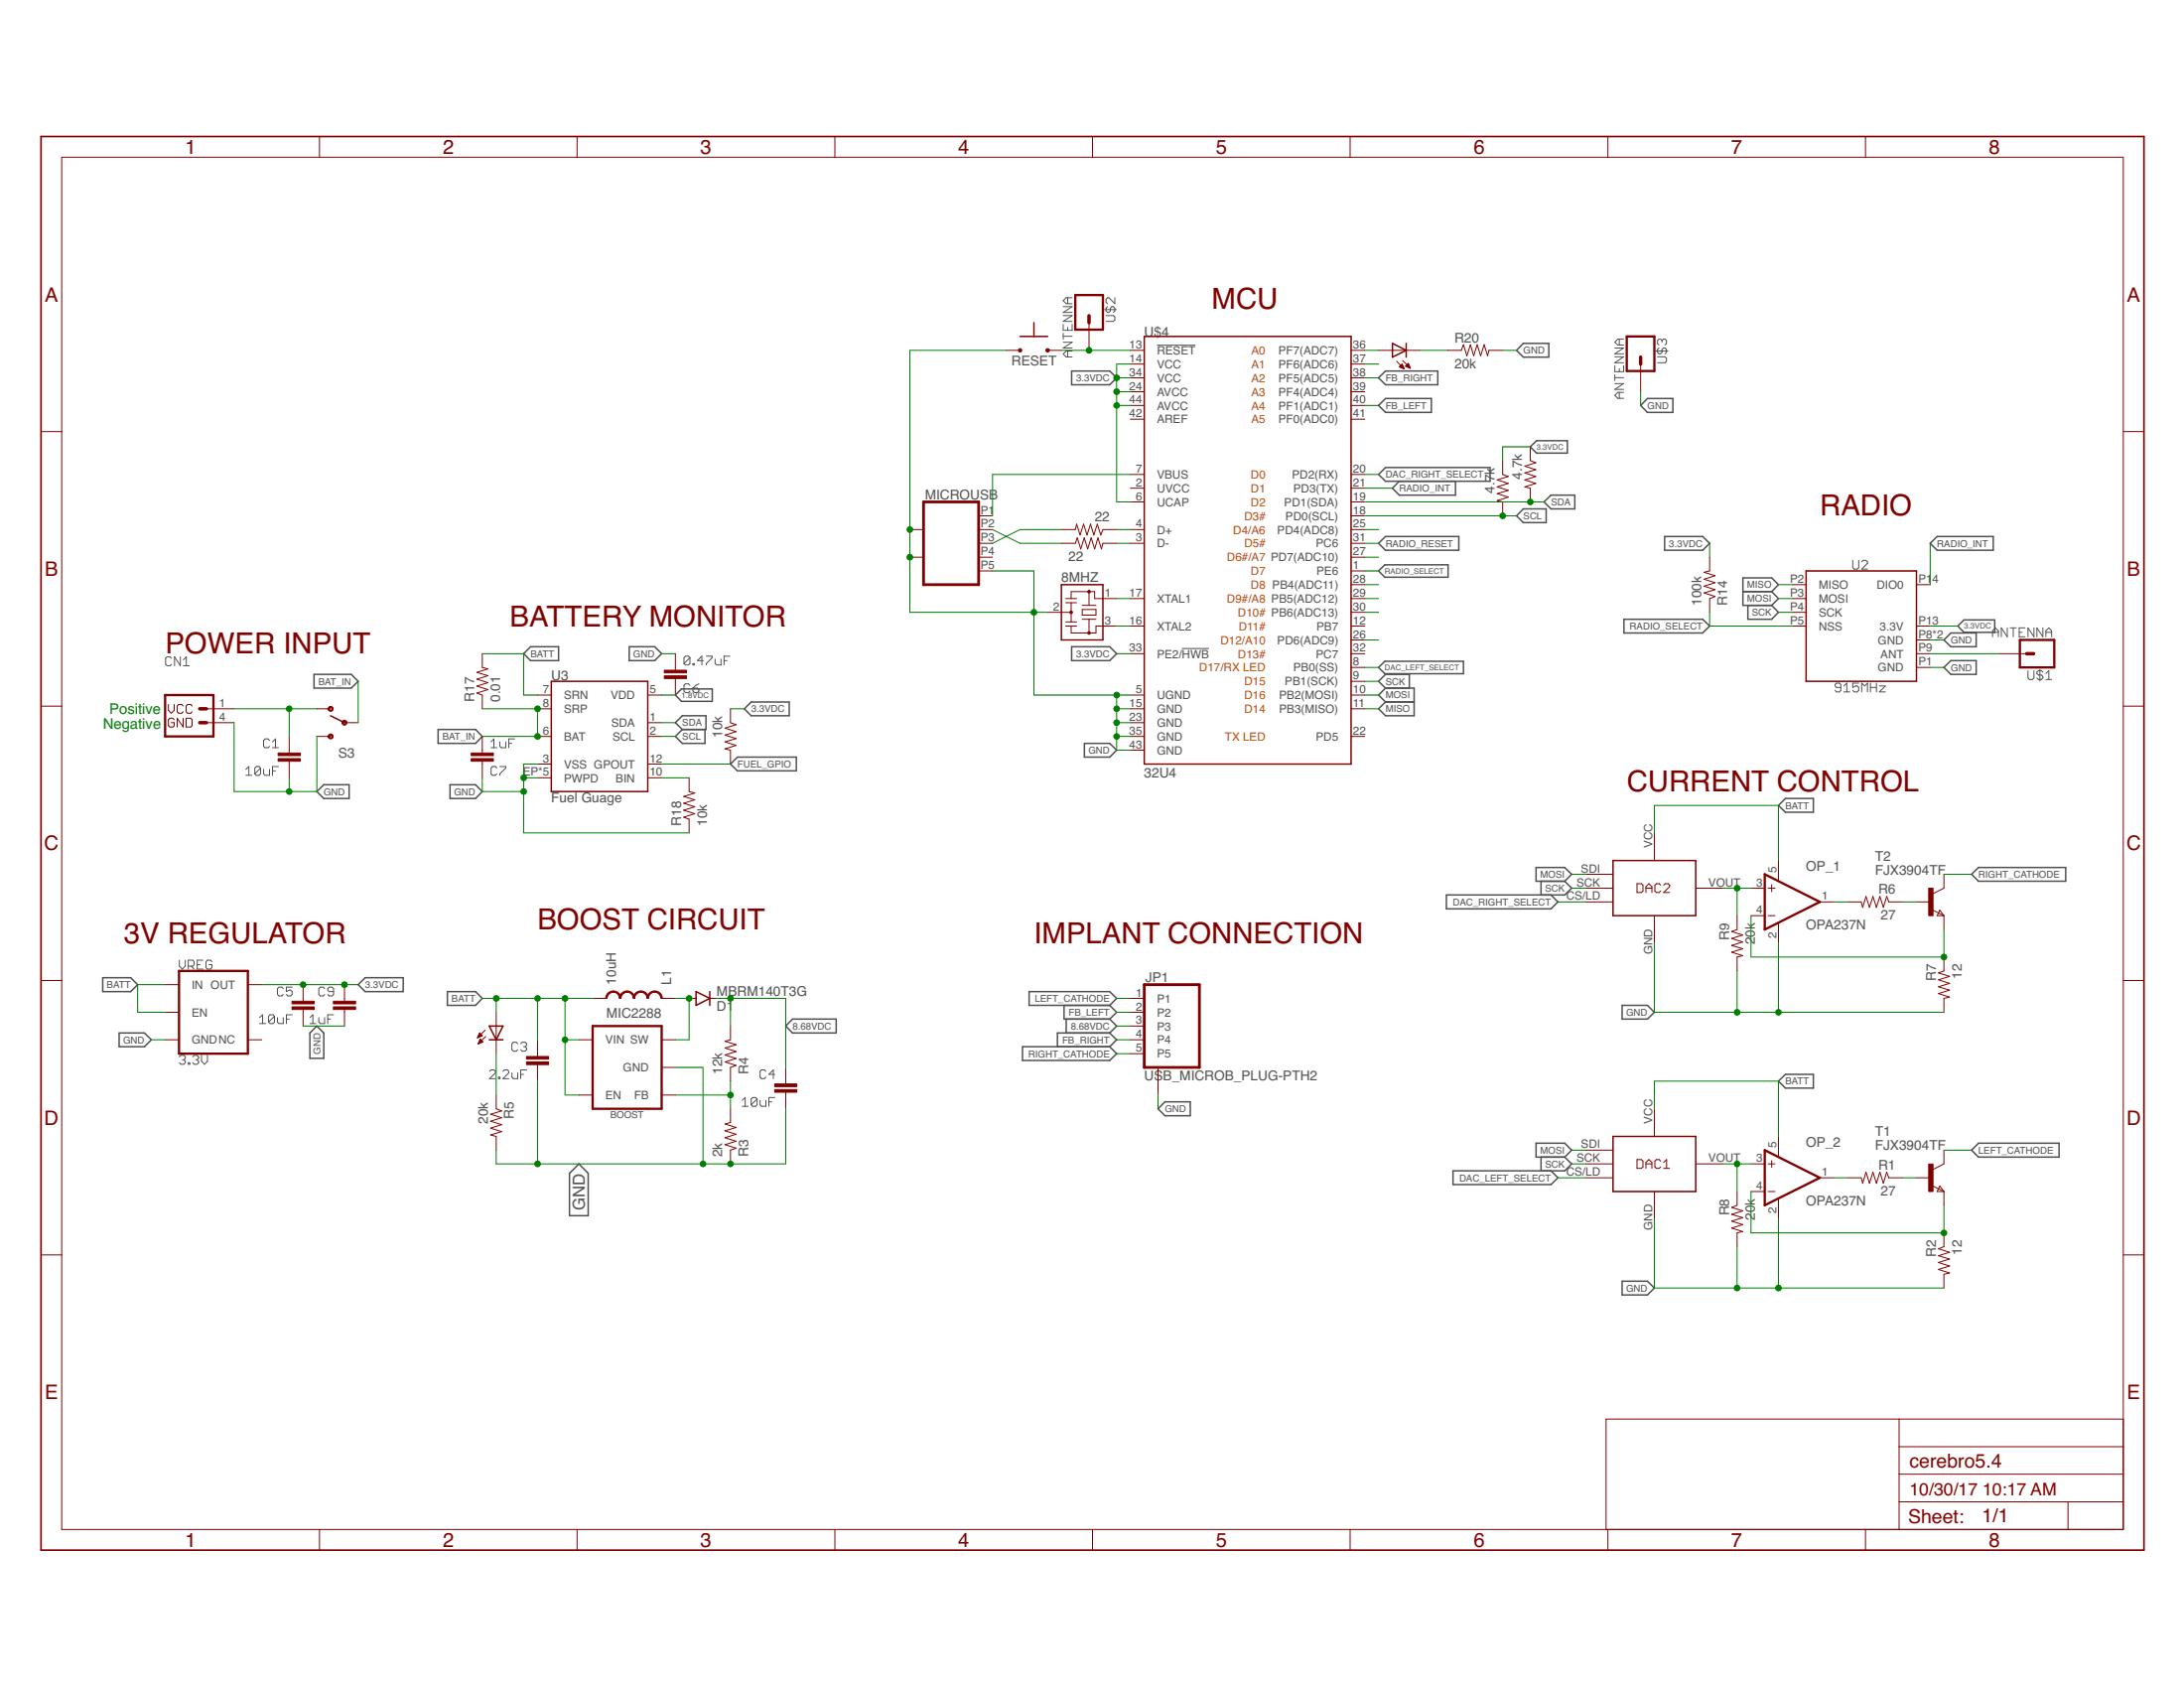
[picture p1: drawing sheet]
<svg xmlns="http://www.w3.org/2000/svg" width="279mm" height="216mm" viewBox="0 0 279 216" stroke-linecap="round" stroke-linejoin="round" font-family="sans-serif">
<g fill="none" stroke="#505050" stroke-width=".13">
<path d="M136 39.2h1.2l-1.2 .8h1.2M136.6 38.1v.7M137.2 38.1h-.8l-.4 .4 .4 .3h.8M141.3 39.6h1.5M141.7 39.2l-.2 .2v.4l.2 .2h.2l.1-.2v-.4l.2-.2h.2l.2 .2v.4l-.2 .2M142.6 38.1v.7l-.7-.7h-.2l-.2 .2v.4l.2 .1M136 43.8h1.2l-1.2 .7h1.2M136 43h1.2M136 41.5v.7h1.2v-.7M136 42.6v.8M136 40.4h1.2l-1.2 .7h1.2M136.6 41.9v.3"/>
<path d="M136.6 44.9v.8M137.2 44.9h-.8l-.4 .4 .4 .4h.8M141.5 40.4h.9l.2 .1v.4l-.2 .2h-.9M148 44.2h4.9M206.6 49.1h1.1l-1.1 .7h1.1M206.6 48.3h1.1M206.6 46.8v.7h1.1v-.7M206.6 47.9v.8M206.6 45.6h1.1l-1.1 .8h1.1M206.6 44.5h1.1l-1.1 .8h1.1M207.2 43.4v.7M207.2 47.2v.3"/>
<path d="M207.2 50.2v.7M207.7 50.2h-.7l-.4 .4 .4 .3h.7M207.7 43.4h-.7l-.4 .4 .4 .3h.7M211.9 44.9h1.5M212 45.6h1l.2 .2v.4l-.2 .2h-1M212.2 44.5l-.2 .2v.4l.2 .2h.2l.2-.2v-.4l.2-.2h.2l.2 .2v.4l-.2 .2M212.6 43.6l-.2-.2h-.2l-.2 .2v.3l.2 .2M212.6 43.6l.2-.2h.2l.2 .2v.3l-.2 .2M212.6 43.6v.2M237 71.7v.9l.2 .2h.4l.2-.2v-.9M238.2 71.9l.2-.2h.3l.2 .2v.2l-.7 .7h.7M21.9 84.2l-.1-.2h-.4l-.2 .2v.8l.2 .2h.4l.1-.2"/>
<path d="M23.1 84v1.2l-.8-1.2v1.2M23.5 85.2h.7M23.5 84.4l.3-.4v1.2M31.5 98.4l.3-.4v1.2M31.5 99.2h.7M33.3 98.2v.8l-.2 .2h-.3l-.2-.2M33.3 98.2l-.2-.2h-.3l-.2 .2v.8M33.3 98.2l-.7 .8M33.7 98.4v.6l.2 .2h.6v-.8M34.5 94.7l-.2-.2h-.4l-.2 .2v.8l.2 .1h.4l.2-.1M34.9 98.6h.3M34.9 95.6h.7"/>
<path d="M34.9 94.9l.3-.4v1.1M35.6 98h-.7v1.2M62.8 94.9l.4-.4v1.1M62.8 95.6h.8M63.6 98.2l-.2-.2h-.4l-.2 .2v.8l.2 .2h.4l.2-.2M63.9 98h.8v.2l-.8 .8v.2M63.9 94.9v.6l.2 .1h.6v-.7M65.1 95.1h.4M65.8 94.5h-.7v1.1M88.3 84.1l-.2-.2h-.4l-.2 .2v.8M88.3 87.7l-.2-.2h-.4l-.2 .2v.7l.2 .2h.4l.2-.2M88.3 84.1v.8l-.2 .1h-.4l-.2-.1"/>
<path d="M88.3 84.1l-.8 .8M88.6 84.9h.2v.1h-.2zM88.6 88h.6l.2 .2v.2l-.2 .2h-.4l-.2-.2zM89.4 87.5l-.4 .2-.4 .3M90 84.5h-.8l.6-.6v1.1M90.4 83.9h.7v.2l-.7 .8v.1M91.5 84.3v.6l.2 .1h.5v-.7M92.6 84.5h.4M93.4 83.9h-.8v1.1M151.2 83h3.5M235.5 87.9h-.6l-.1-.2v-.2l.1-.1h.4l.2 .1v.8l-.2 .2h-.4l-.1-.2M235.9 88.5h.7"/>
<path d="M235.9 87.7l.4-.3v1.1M237.8 87.4h-.8v.5l.4-.2h.2l.2 .2v.4l-.2 .2h-.4l-.2-.2M238.2 88.5v-1.1l.3 .3 .4-.3v1.1M239.3 87.9h.8M239.3 87.4v1.1M240.1 87.4v1.1M240.4 87.7h.8l-.8 .8h.8M254.9 81.4v-.7l.4-.4 .4 .4v.7M254.9 80.9h.8M256.8 80.3v1.1l-.8-1.1v1.1M257.2 80.3h.7M257.6 80.3v1.1"/>
<path d="M258.3 80.9h.4M259.1 80.3h-.8v1.1h.8M259.4 85.8v.9l.2 .2h.4l.2-.2v-.9M260.2 80.3v1.1l-.8-1.1v1.1M261 85.6v1.5M261.3 80.3v1.1l-.7-1.1v1.1M261.3 86l-.1-.2h-.4l-.2 .2v.1l.2 .2h.4l.1 .2v.2l-.1 .2h-.4l-.2-.2M261.7 80.9h.8M261.7 81.4v-.7l.4-.4 .4 .4v.7M261.7 86.9h.8M261.7 86.1l.4-.3v1.1M22.9 135.2l.2-.2h.4l.2 .2v.2l-.2 .2"/>
<path d="M22.9 122.8v.8l.4 .4 .4-.4v-.8M23.3 135.6h.2M23.5 135.6l.2 .1v.2l-.2 .2h-.4l-.2-.2M24.1 135.9h.2v.2h-.2zM24.1 123.6h.6l.1-.2v-.4l-.1-.2h-.6v1.2M24.5 123.6l.3 .4M24.7 135.2l.1-.2h.4l.2 .2v.2l-.2 .2M25 135.6h.2M25.2 135.6l.2 .1v.2l-.2 .2h-.4l-.1-.2M25.2 123.4h.4M25.8 135v.7l.4 .4 .3-.4v-.7M26 122.8h-.8v1.2h.8"/>
<path d="M27.1 123l-.2-.2h-.4l-.1 .2v.8l.1 .2h.4l.2-.2v-.4h-.4M33.2 130.2l.4-.4v1.1M33.2 130.9h.8M35.1 130v.7l-.2 .2h-.4l-.1-.2M35.1 130l-.2-.2h-.4l-.1 .2v.7M35.1 130l-.7 .7M35.5 130.2v.5l.2 .2h.5v-.7M36.2 126.4l-.1-.1h-.4l-.2 .1v.8l.2 .2h.4l.1-.2M36.6 130.3h.4M37.4 129.8h-.8v1.1M37.4 126.3h-.8v.5l.6-.2 .2 .2v.4l-.2 .2h-.4l-.2-.2M39.6 130.9h.8"/>
<path d="M39.6 130.2l.4-.4v1.1M40.8 130.2v.5l.2 .2h.5v-.7M41.5 126.4l-.1-.1h-.4l-.2 .1v.8l.2 .2h.4l.1-.2M41.9 130.3h.4M42.7 129.8h-.8v1.1M42.7 126.8h-.6l-.2-.2v-.2l.2-.1h.4l.2 .1v.8l-.2 .2h-.4l-.2-.2M62.6 137l.2-.2h.4l.2 .2v.2l-.8 .8h.8M63.8 137.8h.2v.2h-.2zM64.3 137l.2-.2h.4l.2 .2v.2l-.8 .8h.8M65.5 137.2v.6l.2 .2h.5v-.8M66.2 133.5l-.2-.2h-.3l-.2 .2v.8l.2 .2h.3l.2-.2M66.6 137.4h.4"/>
<path d="M66.6 133.5l.2-.2h.4l.2 .2v.2l-.2 .2M67 133.9h.2M67.2 133.9l.2 .2v.2l-.2 .2h-.4l-.2-.2M67.4 136.8h-.8v1.2M98 137l-.2-.2h-.4l-.2 .2v.8l.2 .2h.4l.2-.2M99.1 137.4h-.7l.5-.6v1.2M95 140.7l.3-.3v1.1M95 141.5h.7M96.9 140.6v.7l-.2 .2h-.4l-.2-.2M96.9 140.6l-.2-.2h-.4l-.2 .2v.7M96.9 140.6l-.8 .7M97.2 140.7v.6l.2 .2h.6v-.8"/>
<path d="M98.4 140.9h.3M99.1 140.4h-.7v1.1"/>
</g>
<g fill="none" stroke="#505050" stroke-width=".19">
<path d="M137.1 47.5h4.9l.9 .8-.9 .9h-4.9zM176.4 48.3l.8-.8h6.7v1.7h-6.7zM177.2 51h5.9v1.7h-5.9l-.8-.8zM177.2 59.8h13.4v1.8h-13.4l-.8-.9zM194.9 43.9h3.2v1.8h-3.2l-.9-.9zM195.8 57.1l.8-.7h3.9v1.6h-3.9zM210.8 51h3.2v1.7h-3.2l-.9-.8zM176.4 69.5l.8-.9h9.4v1.8h-9.4zM176.4 73l.8-.8h8.1v1.6h-8.1zM179 61.6l-.9 .8 .9 .9h7.2v-1.7M194.9 65.1h2.9v1.7h-2.9l-.9-.8zM197.5 64.2l.9-.9h3.1v1.8h-3.1z"/>
<path d="M207.8 79.2h10l.9 .9-.9 .9h-10zM213 68.6h4.8l.9 .9-.9 .9h-4.8zM223 75.7h3.7M223.6 77.4v1.8h3.1l.8-.9-.8-.9M226.7 75.7l.8-.9-.8-.9h-3.7v3.5h3.7M226.7 75.7l.8 .9-.8 .8M246.9 69.5l.9-.9h7.2v1.8h-7.2zM40.2 86.3h4.7l.9 .8-.9 .9h-4.7zM56 93.3h4.8l.9 .9-.9 .9h-4.8zM67 83.6l.9-.9h3.6v1.8h-3.6zM80.5 82.7h3.3l.8 .9-.8 .9h-3.3zM86.4 92.4l.9-.9h3v1.8h-3z"/>
<path d="M86.4 88.9l.8-.8h3.9v1.6h-3.9zM87.3 93.3l-.9 .9 .9 .9h2.9v-1.8M94.3 96.8h7.6v1.8h-7.6l-.8-.9zM95.2 90.7l.9-.9h4.9v1.7h-4.9zM137.1 82.7h4.9l.9 .9-.9 .9h-4.9zM138.7 95.1h3.3l.9 .8-.9 .9h-3.3zM176.4 85.4l.8-.8h10v1.6h-10zM177.2 88l-.8-.9 .8-.8h3.1v1.7M177.2 89.8h3.7M177.2 88h3.7v3.5h-3.7l-.8-.8 .8-.9M177.2 88l-.8 .9 .8 .9M248.7 81.9l.9-.9h3.2v1.7h-3.2z"/>
<path d="M248.7 85.4l.9-.9h3.2v1.8h-3.2zM250.5 80.1l.7-.8h4v1.6h-4zM40.5 101.2l.9-.8h3.3v1.7h-3.3zM57.6 100.4h3.2l.9 .8-.9 .9h-3.2zM196.5 111h3.7l.9 .8-.9 .9h-3.7zM197.1 112.7v1.8M200.2 112.7l.9 .9-.9 .9h-15.2v1.7h13.4l.9-.8-.9-.9M228.4 102.1h3.6v1.8h-3.6l-.9-.9zM252.2 111.8l.9-.8h11.2v1.7h-11.2zM13.1 125.1h3.6l.9 .8-.9 .9h-3.6zM15.2 132.1h3.3l.9 .9-.9 .9h-3.3zM40.5 131.2l.9 .9v3.3h-1.8v-3.3z"/>
<path d="M45.8 125.9l.9-.8h4.9v1.7h-4.9zM57.2 126.8h3.6l.9 .9-.9 .9h-3.6zM101.4 130.3h5.6v1.8h-5.6l-.9-.9zM130.8 133.9h11.2l.9 .9-.9 .8h-11.2zM131.7 126.8h10.3l.9 .9-.9 .9h-10.3zM136.1 128.6v1.7h5.9M136.4 130.3v1.8M142 132.1h-6.7v1.8M142 130.3l.9 .9-.9 .9M142 128.6l.9 .9-.9 .8M142 132.1l.9 .9-.9 .9M207.5 128.6h3.3l.8 .9-.8 .8h-3.3z"/>
<path d="M227.5 138.3l.9-.9h3.6v1.8h-3.6zM74.1 148.9l1.1 1.2v5.4h-2.3v-5.4zM148.1 141.8l.9-.9h3.3v1.8h-3.3zM196.5 146.2h3.7l.9 .9-.9 .9h-3.7zM197.1 148v1.8M200.2 148l.9 .9-.9 .9h-14.3v1.7h12.5l.9-.9-.9-.8M252.2 147.1l.9-.9h10.3v1.8h-10.3zM207.5 163.9h3.3l.8 .8-.8 .9h-3.3z"/>
</g>
<g fill="none" stroke="#800000" stroke-width=".13">
<path d="M40.9 17.5v2.6M73.8 17.5v2.6M106.8 17.5v2.6M139.8 17.5v2.6M172.7 17.5v2.6M205.7 17.5v2.6M238.7 17.5v2.6M7.9 20.1h263.7v175.5h-263.7zM5.2 55.2h2.7M128.7 44.8h1.8M134 44.8h1.8M139.3 41.3v3.5"/>
<path d="M144.6 44.8h1.8M144.6 53.6h1.8M144.6 50.1h1.8M144.6 51.9h1.8M144.6 48.3h1.8M144.6 46.6h1.8M172.8 44.8h1.8M172.8 53.6h1.8M172.8 50.1h1.8M172.8 51.9h1.8M172.8 48.3h1.8M172.8 46.6h1.8"/>
<path d="M176.4 44.8h5.3M178.7 46.2l.9 1M179 46.9h.5M179.1 47h.4M179.1 46.8h.4M179.2 46.7h.3M179.3 46.7h.1M179.3 47h.3M179.3 46.6h.1M179.4 46.6l-.4 .3 .6 .3M179.4 46.6l.2 .6M179.5 46.1l.9 1"/>
<path d="M179.5 47.1h.1M179.8 46.8l.4-.3 .2 .6zM179.8 46.8h.5M179.9 46.7h.4M179.9 46.9h.4M180 46.7h.2M180 46.6h.2M180.1 47h.3M180.1 46.5h.1M180.3 47h.1M185.2 44.8h1.7l.3-.7 .5 1.4 .4-1.4 .4 1.4 .5-1.4 .4 1.4 .5-1.4 .4 1.4 .2-.7h1.7M192.2 58.9v1.8l.8 .2-1.5 .5 1.5 .4-1.5 .5 1.5 .4-1.5 .4 1.5 .5-1.5 .4 .7 .2v1.8"/>
<path d="M195.8 57.1v1.8l.7 .3-1.4 .4 1.4 .5-1.4 .4 1.4 .4-1.4 .5 1.4 .4-1.4 .5 .7 .1v1.8M209.9 46.6v3.5M271.6 55.2h2.7M116.4 71.3h1.8M116.4 67.7h1.8M125.2 71.3h1.8M125.2 66h1.8M125.2 73h1.8M125.2 67.7h1.8M125.2 69.5h1.8M134 78.3h3M135.8 67.7h1.8l.1-.7 .5 1.4 .4-1.4 .5 1.4 .4-1.4 .4 1.4 .5-1.4 .4 1.4 .3-.7h1.8"/>
<path d="M135.8 69.5h1.8l.2-.7 .5 1.4 .4-1.4 .4 1.4 .5-1.4 .4 1.4 .5-1.4 .4 1.4 .2-.7h1.8M136.3 76.6h1.4M136.3 79.5h1.4M136.3 77.1h1.4M137 76.6v-.9h3v.9h2.9M137 77.1v2.4M138.5 77.4h1.7M138.5 78h1.7v.7h-1.7zM138.5 79.2h1.7M139.3 75.7v1.7M139.3 79.2v1.8M144.6 67.7h1.8"/>
<path d="M144.6 69.5h1.8M144.6 76.6h1.8M144.6 64.2h1.8M144.6 60.7h1.8M144.6 62.4h1.8M172.8 71.3h1.8M172.8 66h1.8M172.8 73h1.8M172.8 67.7h1.8M172.8 69.5h1.8M172.8 74.8h1.8M172.8 78.3h1.8"/>
<path d="M172.8 76.6h1.8M172.8 64.2h1.8M172.8 60.7h1.8M172.8 62.4h1.8M218.7 71.3v1.7l-.7 .2 1.4 .4-1.4 .5 1.4 .4-1.4 .5 1.4 .4-1.4 .4 1.4 .5-.7 .3v1.7M229.3 74.8h1.8M229.3 78.3h1.8M229.3 76.6h1.8M245.2 74.8h1.7M5.2 90.3h2.7M21.5 90.1v.7l.4 .4 .4-.4v-.7M22.3 92.1l-.2-.2h-.4l-.2 .2v.7l.2 .2h.4l.2-.2v-.4h-.4"/>
<path d="M23.4 90.3l-.2-.2h-.3l-.2 .2v.7l.2 .2h.3l.2-.2M23.4 91.9v1.1l-.7-1.1v1.1M23.8 91.9h.6l.2 .2v.7l-.2 .2h-.6zM24.6 90.3l-.2-.2h-.4l-.2 .2v.7l.2 .2h.4l.2-.2M26.4 90.7h3.6M26.4 92.4h3.6M37 94.2v2.1M37 97.4v2.1M40.5 94.2h1.8M40.5 90.7h1.8M44.1 92.4h1.7M61.7 83.6v1.8l.7 .2-1.4 .4 1.4 .4-1.4 .5 1.4 .4-1.4 .5 1.4 .4-1.4 .4 .7 .3v1.8"/>
<path d="M61.7 94.2v2.1M61.7 97.4v2.1M68.8 94.2h1.7M68.8 90.7h1.7M68.8 88.9h1.7M68.8 97.7h1.7M68.8 99.5h1.7M82.9 94.2h1.7M82.9 92.4h1.7M82.9 88.9h1.7M82.9 97.7h1.7M82.9 99.5h1.7"/>
<path d="M86.4 83.6v2.1M86.4 86.8v2.1M88.2 99.5v1.7l.7 .2-1.4 .5 1.4 .4-1.4 .4 1.4 .5-1.4 .4 1.4 .5-1.4 .4 .7 .3v1.7M93.5 90.7v1.7l.7 .3-1.4 .4 1.4 .5-1.4 .4 1.4 .5-1.4 .4 1.4 .4-1.4 .5 .7 .1v1.8M136.3 80.1h1.4M137 80.1v.9h3.2v-.9h2.7M144.6 94.2h1.8M144.6 90.7h1.8M144.6 92.4h1.8M144.6 80.1h1.8M144.6 83.6h1.8M144.6 95.9h1.8"/>
<path d="M144.6 88.9h1.8M172.8 94.2h1.8M172.8 90.7h1.8M172.8 80.1h1.8M172.8 85.4h1.8M172.8 83.6h1.8M172.8 81.9h1.8M172.8 87.1h1.8M172.8 88.9h1.8M229.3 80.1h1.8M245.2 80.1h1.7M245.2 85.4h1.7"/>
<path d="M245.2 83.6h1.7M245.2 81.9h1.7M255.8 83.6h3.5M271.6 90.3h2.7M202.8 115.4h3.6M202.8 113.6h3.6M202.8 111.8h3.6M209.4 113h.6l.2 .2v.8l-.2 .2h-.6zM210.6 114.2v-.8l.3-.4 .4 .4v.8M210.6 113.6h.7M211.6 106.5v3.6M211.6 117.1v3.5"/>
<path d="M212.4 113.2l-.1-.2h-.4l-.2 .2v.8l.2 .2h.4l.1-.2M212.8 113.2l.2-.2h.4l.2 .2v.2l-.8 .8h.8M216.9 113.6h3.6M222.2 117.1v1.8l-.7 .2 1.4 .5-1.4 .4 1.4 .5-1.4 .4 1.4 .4-1.4 .5 1.4 .4-.7 .2v1.8M224 117.1h1.8M224 113.6h1.8M226.2 117.1h.9M226.2 113.6h.9M226.7 113.2v.8M227.5 110.1v2.6M227.5 118.1v2.5M232.8 115.4h1.8"/>
<path d="M236.3 115.4h1.8l.2 .7 .4-1.4 .5 1.4 .4-1.4 .5 1.4 .4-1.4 .4 1.4 .5-1.4 .2 .7h1.8M245.2 115.4h1.7M247.3 116.4l1.4 .7M248.2 116.4l.5 .7h-.9zM248.7 111.8v1.8l-1.4 .7M248.7 117.1v1.8M5.2 125.4h2.7M21.1 133h1.8M21.1 125.9h1.8M21.1 129.5h1.8M31.7 133h1.8M31.7 125.9h1.8"/>
<path d="M38.8 125.9v2.2M38.8 129.1v2.1M44.1 125.9v2.2M44.1 129.1v2.1M61.1 132.7h.1M61.2 132.6h.2M61.2 132.5h.4M61.2 133.5h.1M61.2 132.5h.5M61.2 133.4h.2M61.2 132.4h.4M61.3 133.3h.3"/>
<path d="M61.3 132.3h.3M61.3 133.3h.5M61.3 132.2h.2M61.3 133.2h.4M61.3 132.2h.1M61.3 133.1h.4M61.4 133.1h.2M61.4 133h.1M61.4 132.9l.4 .4-.6 .2zM61.7 132.5l-.3-.4-.3 .6M61.7 132.5l-.6 .2M62.1 131.8l-1 .9"/>
<path d="M62.1 132.6l-.9 .9M63.5 129.5v5.3M68.8 133v2.1M68.8 136.2v2.1M74.1 133h1.7M75.8 127.7h1.8M84.6 133h1.8M84.6 136.5h1.8M84.6 127.7h1.8M88.2 127.7h.8M90.8 127.7h.9M93.5 131.2v1.8l-.7 .2 1.4 .4-1.4 .4 1.4 .5-1.4 .4 1.4 .5-1.4 .4 1.4 .5-.7 .2v1.8"/>
<path d="M100.5 136.5v2.1M100.5 139.7v2.1M144.6 133h1.8M144.6 127.7h1.8M144.6 129.5h1.8M144.6 131.2h1.8M144.6 134.8h1.8M148.1 136.5v3.6M248.7 122.4v1.8l-.7 .2 1.4 .5-1.4 .4 1.4 .5-1.4 .4 1.4 .4-1.4 .5 1.4 .4-.7 .2v1.8M271.6 125.4h2.7M63.5 140.1v1.7l.7 .3-1.4 .4 1.4 .5-1.4 .4 1.4 .4-1.4 .5 1.4 .4-1.4 .5 .7 .2v1.7M74.1 140.1h1.7"/>
<path d="M84.6 140.1h1.8M93.5 141.8v1.8l-.7 .2 1.4 .4-1.4 .4 1.4 .5-1.4 .4 1.4 .5-1.4 .4 1.4 .5-.7 .2v1.8M202.8 150.6h3.6M202.8 148.9h3.6M202.8 147.1h3.6M209.4 148.3h.6l.2 .2v.7l-.2 .2h-.6zM210.6 148.9h.7M210.6 149.4v-.7l.3-.4 .4 .4v.7M211.6 141.8v3.6M211.6 152.4v3.5M212.4 148.5l-.1-.2h-.4l-.2 .2v.7l.2 .2h.4l.1-.2M212.8 149.4h.8"/>
<path d="M212.8 148.7l.4-.4v1.1M216.9 148.9h3.6M222.2 152.4v1.8l-.7 .2 1.4 .5-1.4 .4 1.4 .4-1.4 .5 1.4 .4-1.4 .5 1.4 .4-.7 .2v1.7M224 152.4h1.8M224 148.9h1.8M226.2 152.4h.9M226.2 148.9h.9M226.7 148.4v.9M227.5 145.4v2.5M227.5 153.4v2.5M232.8 150.6h1.8M236.3 150.6h1.8l.2 .7 .4-1.4 .5 1.4 .4-1.4 .5 1.4 .4-1.4 .4 1.4 .5-1.4 .2 .7h1.8"/>
<path d="M245.2 150.6h1.7M247.3 151.7l1.4 .7M248.2 151.7l.5 .7h-.9zM248.7 147.1v1.8l-1.4 .7M248.7 152.4v1.8M248.7 157.7v1.7l-.7 .3 1.4 .5-1.4 .4 1.4 .4-1.4 .5 1.4 .4-1.4 .5 1.4 .4-.7 .2v1.7M5.2 160.5h2.7M271.6 160.5h2.7M40.9 195.6v2.7M73.8 195.6v2.7M106.8 195.6v2.7M139.8 195.6v2.7"/>
<path d="M172.7 195.6v2.7M205.7 195.6v2.7M238.7 195.6v2.7M243 192.1h28.6M243 181.5v14.1M243 188.6h28.6M243 185h28.6M264.6 192.1v3.5M271.6 181.5h-66.1v14.1"/>
</g>
<g fill="#800000" stroke="#800000" stroke-width=".13">
<path d="M67.4 135.8h2.8v.4h-2.8z"/>
<path d="M67.4 135.1h2.8v.4h-2.8z"/>
<path d="M99.1 139.4h2.8v.3h-2.8z"/>
<path d="M99.1 138.6h2.8v.4h-2.8z"/>
<path d="M246.7 148.9h.6v3.5h-.6z"/>
<path d="M246.7 113.6h.6v3.5h-.6z"/>
<path d="M35.6 97h2.8v.4h-2.8z"/>
<path d="M35.6 96.3h2.8v.3h-2.8z"/>
<path d="M85 85.7h2.8v.4h-2.8z"/>
<path d="M85 86.4h2.8v.4h-2.8z"/>
<path d="M60.3 96.3h2.8v.3h-2.8z"/>
<path d="M60.3 97h2.8v.4h-2.8z"/>
<path d="M37.4 128.8h2.8v.3h-2.8z"/>
<path d="M37.4 128.1h2.8v.3h-2.8z"/>
<path d="M42.7 128.8h2.8v.3h-2.8z"/>
<path d="M42.7 128.1h2.8v.3h-2.8z"/>
</g>
<path d="M137.6 37.7h3.5v4.5h-3.5zM208.1 43h3.5v4.5h-3.5zM21.1 88.9h6.2v5.3h-6.2zM258.4 81.9h4.4v3.5h-4.4zM225.8 111.8l7 3.6-7 3.5zM22.9 124.2h8.8v10.6h-8.8zM75.8 131.2h8.8v10.6h-8.8zM225.8 147.1l7 3.5-7 3.6z" fill="none" stroke="#800000" stroke-width=".3"/>
<g fill="none" stroke="#800000" stroke-width=".19">
<path d="M130.5 43h3.5M132.3 41.3v1.7M146.4 43h26.4v54.7h-26.4zM178.1 43.9l1.8 .9-1.8 .9zM179.9 43.9v1.8M135.8 74.8h5.3v7.1h-5.3zM231.1 73h14.1v14.1h-14.1zM42.3 91.5l1.8 .9M70.5 87.1h12.4v14.1h-12.4zM206.4 110.1h10.5v7h-10.5zM62.6 131.2h1.7l-.8 1.8zM62.6 133h1.7"/>
<path d="M89 126.8l1.8 .9-1.8 .9zM90.8 126.8v1.8M206.4 145.4h10.5v7h-10.5z"/>
</g>
<g fill="#800000" stroke="#800000" stroke-width=".13">
<path d="M83.8 126.7a.95 .95 0 0 1 .9 1h-.2v-.2a.81 .81 0 0 0-.7-.6z" fill-rule="evenodd"/>
<path d="M83 127.1a.95 .95 0 0 1 .8-.4v.2a.8 .8 0 0 0-.8 .8h-.2v-.1z" fill-rule="evenodd"/>
<path d="M82 126.7a.92 .92 0 0 1 1 1h-.2a.8 .8 0 0 0-.8-.8z" fill-rule="evenodd"/>
<path d="M81.2 127.1a.95 .95 0 0 1 .8-.4v.2a.8 .8 0 0 0-.8 .8h-.2v-.1z" fill-rule="evenodd"/>
<path d="M80.2 126.7a.95 .95 0 0 1 1 1h-.2a.8 .8 0 0 0-.8-.8z" fill-rule="evenodd"/>
<path d="M79.5 127.1a.95 .95 0 0 1 .7-.4v.2a.8 .8 0 0 0-.8 .8h-.2v-.1z" fill-rule="evenodd"/>
<path d="M78.5 126.7a.95 .95 0 0 1 .9 1h-.2v-.2a.81 .81 0 0 0-.7-.6z" fill-rule="evenodd"/>
<path d="M77.7 127.1a.95 .95 0 0 1 .8-.4v.2a.8 .8 0 0 0-.8 .8h-.2v-.1z" fill-rule="evenodd"/>
<path d="M42 90.5a.33 .33 0 0 1 .6 0 .33 .33 0 0 1-.2 .5 .33 .33 0 0 1-.4-.3h.1l.1-.2a.18 .18 0 0 1 .3 .1 .18 .18 0 0 1-.1 .2 .18 .18 0 0 1-.3 0v-.1h-.1z" fill-rule="evenodd"/>
<path d="M42 94a.33 .33 0 0 1 .6 0 .33 .33 0 0 1-.2 .5 .33 .33 0 0 1-.4-.3h.1l.2-.2 .2 .1v.2h-.3l-.1-.1h-.1z" fill-rule="evenodd"/>
<path d="M43.8 92.3a.32 .32 0 0 1 .5-.1 .32 .32 0 0 1-.1 .5 .32 .32 0 0 1-.4-.3h.1l.2-.2 .1 .2v.1l-.2 .1-.1-.2h-.1z" fill-rule="evenodd"/>
<path d="M130.3 44.6h.4v.4h-.2h-.2z" fill-rule="evenodd"/>
<path d="M133.9 44.6h.3v.4h-.2h-.1z" fill-rule="evenodd"/>
<circle cx="139.3" cy="75.7" r=".17"/>
<circle cx="139.3" cy="81" r=".17"/>
<circle cx="137" cy="78.3" r=".17"/>
</g>
<path d="M139.3 40.4v.9M209.9 45.7v.9M25.5 90.7h.9M25.5 92.4h.9M259.3 83.6h.9" fill="none" stroke="#800000" stroke-width=".44"/>
<path d="M118.2 64.2h7v10.6h-7zM146.4 125.9h7v10.6h-7z" fill="none" stroke="#800000" stroke-width=".36"/>
<path d="M5.2 17.5h269.1v180.8h-269.1z" fill="none" stroke="#800000" stroke-width=".21"/>
<g fill="none" stroke="#008000" stroke-width=".13">
<path d="M128.7 44.8h-12.3v33.5h17.6M135.8 44.8h8.8M142.9 51.9h1.7M142.9 50.1h1.7M142.9 48.3h1.7M144.6 46.6h-1.7v17.6h1.7M174.6 44.8h1.8M174.6 51.9h1.8M174.6 46.6h1.8M174.6 48.3h1.8M181.7 44.8h3.5M192.2 44.8h1.8"/>
<path d="M195.8 57.1h-3.6v1.8M209.9 50.1v1.8M127 73h5.3v15.9h12.3M127 67.7l3.5 1.8h5.3M135.8 67.7h-5.3l-3.5 1.8M142.9 76.6h1.7M142.9 67.7h1.7M142.9 69.5h1.7M144.6 60.7h-17.6v5.3M174.6 78.3h1.8M174.6 73h1.8M174.6 64.2h22.9"/>
<path d="M174.6 76.6h1.8M174.6 60.7h1.8M174.6 67.7h1.8M174.6 69.5h1.8M174.6 74.8h1.8M174.6 62.4h3.5M174.6 66h19.4M174.6 71.3h1.8M218.7 69.5v1.8M218.7 78.3v1.8h10.6M227.5 78.3h1.8M227.5 76.6h1.8"/>
<path d="M227.5 74.8h1.8M246.9 69.5v5.3M30 90.7h10.5M30 92.4v8.8h10.5v-7M37 90.7v3.5M37 99.5v1.7M45.8 87.1v5.3M61.7 90.7h7.1v3.5h-7.1M61.7 83.6h5.3v5.3h1.8M61.7 99.5v1.7h5.3M67 99.5h1.8M68.8 97.7h-1.8v8.8h21.2"/>
<path d="M84.6 88.9h1.8M84.6 83.6h1.8M84.6 94.2h1.8M84.6 92.4h1.8M84.6 97.7h8.9M84.6 99.5h3.6M93.5 90.7h1.7M142.9 83.6h1.7M142.9 88.9v7h1.7M142.9 94.2h1.7M142.9 92.4h1.7M142.9 90.7h1.7"/>
<path d="M142.9 80.1h1.7M174.6 88.9h1.8M174.6 90.7h1.8M174.6 81.9h1.8M174.6 85.4h1.8M174.6 87.1h1.8M246.9 83.6h8.9M246.9 81.9h1.8M246.9 85.4h1.8M246.9 80.1h3.6M199.3 115.4h3.5M201.1 113.6h1.7"/>
<path d="M201.1 111.8h1.7M211.6 106.5v-3.5h15.9v7.1M220.5 113.6h3.5M222.2 113.6v3.5M224 117.1v5.3h24.7v-3.5M234.6 115.4h1.7M243.4 115.4h1.8M248.7 111.8h3.5M19.4 133h1.7M21.1 125.9h-3.5v3.6h3.5M33.5 125.9h12.3M38.8 131.2h5.3"/>
<path d="M61.7 127.7h14.1M63.5 127.7v1.8M63.5 134.8v5.3M68.8 127.7v5.3M68.8 138.3v10.6M72.3 127.7v12.4h1.8M72.3 133h1.8M86.4 127.7h1.8v5.3h-1.8M86.4 136.5h3.5v12.4M91.7 127.7h8.8v8.8M93.5 127.7v3.5M93.5 138.3v3.5"/>
<path d="M142.9 127.7h1.7M142.9 133h1.7M142.9 129.5h1.7M142.9 131.2h1.7M142.9 134.8h1.7M211.6 120.6v8.9h37.1M222.2 124.2v5.3M227.5 120.6v8.9M86.4 140.1h7.1M100.5 141.8v7.1h-37v-1.8M148.1 140.1v1.7M199.3 150.6h3.5"/>
<path d="M201.1 148.9h1.7M201.1 147.1h1.7M211.6 141.8v-3.5h15.9v7.1M211.6 155.9v8.8h37.1M220.5 148.9h3.5M222.2 148.9v3.5M222.2 159.4v5.3M224 152.4v5.3h24.7v-3.5M227.5 155.9v8.8M234.6 150.6h1.7M243.4 150.6h1.8M248.7 147.1h3.5"/>
</g>
<g fill="#008000" stroke="#008000" stroke-width=".13">
<circle cx="72.3" cy="127.7" r=".36"/>
<circle cx="72.3" cy="133" r=".36"/>
<circle cx="68.8" cy="127.7" r=".36"/>
<circle cx="63.5" cy="127.7" r=".36"/>
<circle cx="93.5" cy="140.1" r=".36"/>
<circle cx="93.5" cy="127.7" r=".36"/>
<circle cx="88.2" cy="127.7" r=".36"/>
<circle cx="93.5" cy="148.9" r=".36"/>
<circle cx="68.8" cy="148.9" r=".36"/>
<circle cx="89.9" cy="148.9" r=".36"/>
<circle cx="227.5" cy="164.7" r=".36"/>
<circle cx="222.2" cy="164.7" r=".36"/>
<circle cx="227.5" cy="129.5" r=".36"/>
<circle cx="222.2" cy="129.5" r=".36"/>
<circle cx="142.9" cy="94.2" r=".36"/>
<circle cx="142.9" cy="92.4" r=".36"/>
<circle cx="142.9" cy="90.7" r=".36"/>
<circle cx="116.4" cy="71.3" r=".36"/>
<circle cx="116.4" cy="67.7" r=".36"/>
<circle cx="142.9" cy="88.9" r=".36"/>
<circle cx="132.3" cy="78.3" r=".36"/>
<circle cx="67" cy="99.5" r=".36"/>
<circle cx="67" cy="101.2" r=".36"/>
<circle cx="37" cy="101.2" r=".36"/>
<circle cx="222.2" cy="148.9" r=".36"/>
<circle cx="248.7" cy="157.7" r=".36"/>
<circle cx="37" cy="90.7" r=".36"/>
<circle cx="222.2" cy="113.6" r=".36"/>
<circle cx="248.7" cy="122.4" r=".36"/>
<circle cx="38.8" cy="125.9" r=".36"/>
<circle cx="44.1" cy="125.9" r=".36"/>
<circle cx="142.9" cy="50.1" r=".36"/>
<circle cx="142.9" cy="48.3" r=".36"/>
<circle cx="142.9" cy="51.9" r=".36"/>
<circle cx="139.3" cy="44.8" r=".36"/>
<circle cx="195.8" cy="64.2" r=".36"/>
<circle cx="192.2" cy="66" r=".36"/>
<circle cx="68.8" cy="94.2" r=".36"/>
<circle cx="68.8" cy="90.7" r=".36"/>
</g>
<g font-size="3.7" fill="#800000">
<text x="155" y="39.5">MCU</text>
<text x="232.8" y="66">RADIO</text>
<text x="21.1" y="83.6">POWER INPUT</text>
<text x="65.2" y="80.1">BATTERY MONITOR</text>
<text x="208.1" y="101.2">CURRENT CONTROL</text>
<text x="68.8" y="118.9">BOOST CIRCUIT</text>
<text x="15.8" y="120.7">3V REGULATOR</text>
<text x="132.3" y="120.7">IMPLANT CONNECTION</text>
</g>
<g font-size="2.6" fill="#800000">
<text x="23.7" y="19.7">1</text>
<text x="56.7" y="19.7">2</text>
<text x="89.6" y="19.7">3</text>
<text x="122.6" y="19.7">4</text>
<text x="155.5" y="19.7">5</text>
<text x="188.5" y="19.7">6</text>
<text x="221.5" y="19.7">7</text>
<text x="254.4" y="19.7">8</text>
<text x="5.7" y="38.6">A</text>
<text x="272.1" y="38.6">A</text>
<text x="5.7" y="73.7">B</text>
<text x="272.1" y="73.7">B</text>
<text x="5.7" y="108.8">C</text>
<text x="272" y="108.8">C</text>
<text x="5.7" y="143.9">D</text>
<text x="272" y="143.9">D</text>
<text x="5.7" y="179">E</text>
<text x="272.1" y="179">E</text>
<text x="23.7" y="197.8">1</text>
<text x="56.7" y="197.8">2</text>
<text x="89.6" y="197.8">3</text>
<text x="122.6" y="197.8">4</text>
<text x="155.5" y="197.8">5</text>
<text x="188.5" y="197.8">6</text>
<text x="221.5" y="197.8">7</text>
<text x="254.4" y="197.8">8</text>
</g>
<g font-size="2.5" fill="#800000">
<text x="244.3" y="187.7">cerebro5.4</text>
<text x="244.1" y="194.8">Sheet:</text>
<text x="253.5" y="194.7">1/1</text>
</g>
<g font-size="2.2" fill="#800000">
<text x="244.3" y="191.2">10/30/17</text>
<text x="253.6" y="191.2">10:17 AM</text>
</g>
<text font-size="2.1" fill="#505050" x="74.8" y="154.8" transform="rotate(-90 74.8 154.8)">GND</text>
<g font-size="1.9" fill="#008000">
<text x="13.2" y="93.2">Negative</text>
<text x="14" y="91.3">Positive</text>
</g>
<g font-size="1.7" fill="#505050">
<text x="129.4" y="46.7">RESET</text>
<text x="146.4" y="43">U$4</text>
<text x="186.1" y="47.1">20k</text>
<text x="186.1" y="43.8">R20</text>
<text x="118.3" y="63.9">MICROUSB</text>
<text x="191.2" y="63.1" transform="rotate(-90 191.2 63.1)">4.7k</text>
<text x="194.7" y="61.3" transform="rotate(-90 194.7 61.3)">4.7k</text>
<text x="136.7" y="71.8">22</text>
<text x="140" y="66.7">22</text>
<text x="135.8" y="74.4">8MHZ</text>
<text x="217.6" y="77.4" transform="rotate(-90 217.6 77.4)">100k</text>
<text x="221" y="77.4" transform="rotate(-90 221 77.4)">R14</text>
<text x="60.7" y="89.8" transform="rotate(-90 60.7 89.8)">R17</text>
<text x="64" y="89.8" transform="rotate(-90 64 89.8)">0.01</text>
<text x="70.5" y="87">U3</text>
<text x="92.4" y="94.3" transform="rotate(-90 92.4 94.3)">10k</text>
<text x="43.3" y="96.8">S3</text>
<text x="146.4" y="99.5">32U4</text>
<text x="70.5" y="102.7">Fuel Guage</text>
<text x="87.1" y="105.7" transform="rotate(-90 87.1 105.7)">R18</text>
<text x="90.5" y="105.7" transform="rotate(-90 90.5 105.7)">10k</text>
<text x="231.1" y="111.4">OP_1</text>
<text x="239.9" y="111.8">FJX3904TF</text>
<text x="239.9" y="110.1">T2</text>
<text x="231.1" y="118.9">OPA237N</text>
<text x="240.3" y="114.3">R6</text>
<text x="240.6" y="117.7">27</text>
<text x="78.8" y="125.9" transform="rotate(-90 78.8 125.9)">10uH</text>
<text x="85.9" y="125.9" transform="rotate(-90 85.9 125.9)">L1</text>
<text x="146.6" y="125.6">JP1</text>
<text x="221.2" y="120.2" transform="rotate(-90 221.2 120.2)">R9</text>
<text x="224.5" y="120.8" transform="rotate(-90 224.5 120.8)">20k</text>
<text x="247.7" y="125.5" transform="rotate(-90 247.7 125.5)">R7</text>
<text x="251" y="125.2" transform="rotate(-90 251 125.2)">12</text>
<text x="77.6" y="130.2">MIC2288</text>
<text x="91.7" y="127.3">MBRM140T3G</text>
<text x="91.7" y="129.3">D1</text>
<text x="92.4" y="137.4" transform="rotate(-90 92.4 137.4)">12k</text>
<text x="95.7" y="137.4" transform="rotate(-90 95.7 137.4)">R4</text>
<text x="62.4" y="143.7" transform="rotate(-90 62.4 143.7)">20k</text>
<text x="65.7" y="143.2" transform="rotate(-90 65.7 143.2)">R5</text>
<text x="146.4" y="138.1">USB_MICROB_PLUG-PTH2</text>
<text x="92.4" y="148" transform="rotate(-90 92.4 148)">2k</text>
<text x="95.7" y="148" transform="rotate(-90 95.7 148)">R3</text>
<text x="231.1" y="146.7">OP_2</text>
<text x="239.9" y="147.1">FJX3904TF</text>
<text x="239.9" y="145.3">T1</text>
<text x="240.3" y="149.6">R1</text>
<text x="221.2" y="155.5" transform="rotate(-90 221.2 155.5)">R8</text>
<text x="231.1" y="154.2">OPA237N</text>
<text x="240.6" y="152.9">27</text>
<text x="224.5" y="156.1" transform="rotate(-90 224.5 156.1)">20k</text>
<text x="247.7" y="160.8" transform="rotate(-90 247.7 160.8)">R2</text>
<text x="251" y="160.5" transform="rotate(-90 251 160.5)">12</text>
</g>
<g font-size="1.5" fill="#505050">
<text x="144.5" y="44.6">13</text>
<text x="144.5" y="46.3">14</text>
<text x="148" y="45.3">RESET</text>
<text x="148" y="47.1">VCC</text>
<text x="163.6" y="47.1">PF6(ADC6)</text>
<text x="163.6" y="45.3">PF7(ADC7)</text>
<text x="173.1" y="46.3">37</text>
<text x="173.1" y="44.6">36</text>
<text x="144.5" y="53.4">42</text>
<text x="144.5" y="49.8">24</text>
<text x="144.5" y="51.6">44</text>
<text x="144.5" y="48.1">34</text>
<text x="148" y="50.6">AVCC</text>
<text x="148" y="52.4">AVCC</text>
<text x="148" y="48.9">VCC</text>
<text x="163.6" y="52.4">PF1(ADC1)</text>
<text x="163.6" y="50.6">PF4(ADC4)</text>
<text x="163.6" y="48.9">PF5(ADC5)</text>
<text x="173.1" y="53.4">41</text>
<text x="173.1" y="51.6">40</text>
<text x="173.1" y="49.8">39</text>
<text x="173.1" y="48.1">38</text>
<text x="148" y="54.2">AREF</text>
<text x="163.6" y="54.2">PF0(ADC0)</text>
<text x="125.5" y="65.7">P1</text>
<text x="145.3" y="64">6</text>
<text x="145.3" y="62.2">2</text>
<text x="145.3" y="60.4">7</text>
<text x="148" y="64.7">UCAP</text>
<text x="148" y="63">UVCC</text>
<text x="148" y="61.2">VBUS</text>
<text x="164.3" y="64.7">PD1(SDA)</text>
<text x="165.3" y="61.2">PD2(RX)</text>
<text x="165.5" y="63">PD3(TX)</text>
<text x="173.1" y="65.7">18</text>
<text x="173.1" y="64">19</text>
<text x="173.1" y="60.4">20</text>
<text x="173.1" y="62.2">21</text>
<text x="125.5" y="71">P4</text>
<text x="125.5" y="67.5">P2</text>
<text x="125.5" y="69.3">P3</text>
<text x="145.3" y="67.5">4</text>
<text x="145.3" y="69.3">3</text>
<text x="148" y="68.3">D+</text>
<text x="148" y="70">D-</text>
<text x="163.4" y="68.3">PD4(ADC8)</text>
<text x="164.5" y="66.5">PD0(SCL)</text>
<text x="168.3" y="70">PC6</text>
<text x="173.1" y="69.3">31</text>
<text x="173.1" y="67.5">25</text>
<text x="173.1" y="71">27</text>
<text x="125.5" y="72.8">P5</text>
<text x="141.3" y="76.3">1</text>
<text x="144.5" y="76.3">17</text>
<text x="148" y="77.1">XTAL1</text>
<text x="168.4" y="73.6">PE6</text>
<text x="173.1" y="74.5">28</text>
<text x="173.1" y="76.3">29</text>
<text x="173.1" y="72.8">1</text>
<text x="229" y="74.5">P2</text>
<text x="229" y="76.3">P3</text>
<text x="232.7" y="75.3">MISO</text>
<text x="232.7" y="77.1">MOSI</text>
<text x="240.1" y="75.3">DIO0</text>
<text x="245.4" y="74.5">P1</text>
<text x="247.2" y="74.5">4</text>
<text x="134.7" y="78.1">2</text>
<text x="141.3" y="79.8">3</text>
<text x="144.5" y="83.4">33</text>
<text x="144.5" y="79.8">16</text>
<text x="148" y="80.6">XTAL2</text>
<text x="163.4" y="82.4">PD6(ADC9)</text>
<text x="168.4" y="80.6">PB7</text>
<text x="173.1" y="78.1">30</text>
<text x="173.1" y="79.8">12</text>
<text x="173.1" y="83.4">32</text>
<text x="173.1" y="81.6">26</text>
<text x="229" y="78.1">P4</text>
<text x="229" y="79.8">P5</text>
<text x="232.7" y="78.8">SCK</text>
<text x="232.7" y="80.6">NSS</text>
<text x="240.2" y="82.4">GND</text>
<text x="240.5" y="80.6">3.3V</text>
<text x="245.4" y="79.8">P13</text>
<text x="245.4" y="83.4">P9</text>
<text x="245.4" y="81.6">P8*2</text>
<text x="69.5" y="88.7">7</text>
<text x="72.1" y="89.4">SRN</text>
<text x="78.1" y="89.4">VDD</text>
<text x="83.1" y="88.7">5</text>
<text x="145.3" y="88.7">5</text>
<text x="148" y="84.1">PE2/HWB</text>
<text x="148" y="89.4">UGND</text>
<text x="163.6" y="89.4">PB2(MOSI)</text>
<text x="164.4" y="87.7">PB1(SCK)</text>
<text x="165.5" y="85.9">PB0(SS)</text>
<text x="168.3" y="84.1">PC7</text>
<text x="173.1" y="85.1">8</text>
<text x="173.1" y="86.9">9</text>
<text x="173.1" y="88.7">10</text>
<text x="240.2" y="85.9">GND</text>
<text x="240.6" y="84.1">ANT</text>
<text x="245.4" y="85.1">P1</text>
<text x="28" y="92.2">4</text>
<text x="28" y="90.4">1</text>
<text x="69.5" y="93.9">6</text>
<text x="69.5" y="90.4">8</text>
<text x="72.1" y="94.7">BAT</text>
<text x="72.1" y="91.2">SRP</text>
<text x="78.2" y="93">SDA</text>
<text x="78.4" y="94.7">SCL</text>
<text x="83.1" y="92.2">1</text>
<text x="83.1" y="93.9">2</text>
<text x="144.5" y="90.4">15</text>
<text x="144.5" y="92.2">23</text>
<text x="144.5" y="93.9">35</text>
<text x="144.5" y="95.7">43</text>
<text x="148" y="91.2">GND</text>
<text x="148" y="93">GND</text>
<text x="148" y="94.7">GND</text>
<text x="163.6" y="91.2">PB3(MISO)</text>
<text x="168.3" y="94.7">PD5</text>
<text x="173.1" y="90.4">11</text>
<text x="173.1" y="93.9">22</text>
<text x="66.9" y="99.2">EP*5</text>
<text x="69.5" y="97.5">3</text>
<text x="72.1" y="98.2">VSS GPOUT</text>
<text x="72.1" y="100">PWPD</text>
<text x="78.8" y="100">BIN</text>
<text x="83.1" y="99.2">10</text>
<text x="83.1" y="97.5">12</text>
<text x="148" y="96.5">GND</text>
<text x="201.7" y="113.3">SCK</text>
<text x="202.3" y="111.6">SDI</text>
<text x="211.4" y="108.4" transform="rotate(-90 211.4 108.4)">VCC</text>
<text x="218.6" y="113.3">VOUT</text>
<text x="224.7" y="113.3">3</text>
<text x="227.3" y="111.6" transform="rotate(-90 227.3 111.6)">5</text>
<text x="200.4" y="115.1">CS/LD</text>
<text x="224.7" y="116.9">4</text>
<text x="227.3" y="120" transform="rotate(-90 227.3 120)">2</text>
<text x="233.1" y="115.1">1</text>
<text x="211.4" y="122" transform="rotate(-90 211.4 122)">GND</text>
<text x="24.5" y="126.5">IN OUT</text>
<text x="24.5" y="130">EN</text>
<text x="145.3" y="127.5">1</text>
<text x="145.3" y="129.2">2</text>
<text x="145.3" y="131">3</text>
<text x="148" y="128.2">P1</text>
<text x="148" y="130">P2</text>
<text x="148" y="131.8">P3</text>
<text x="24.5" y="133.5">GNDNC</text>
<text x="77.4" y="133.5">VIN SW</text>
<text x="79.7" y="137.1">GND</text>
<text x="145.3" y="132.8">4</text>
<text x="145.3" y="134.5">5</text>
<text x="148" y="133.5">P4</text>
<text x="148" y="135.3">P5</text>
<text x="77.4" y="140.6">EN</text>
<text x="81.1" y="140.6">FB</text>
<text x="211.4" y="143.7" transform="rotate(-90 211.4 143.7)">VCC</text>
<text x="201.7" y="148.6">SCK</text>
<text x="202.3" y="146.9">SDI</text>
<text x="218.6" y="148.6">VOUT</text>
<text x="224.7" y="148.6">3</text>
<text x="227.3" y="146.9" transform="rotate(-90 227.3 146.9)">5</text>
<text x="200.4" y="150.4">CS/LD</text>
<text x="224.7" y="152.2">4</text>
<text x="227.3" y="155.2" transform="rotate(-90 227.3 155.2)">2</text>
<text x="233.1" y="150.4">1</text>
<text x="211.4" y="157.3" transform="rotate(-90 211.4 157.3)">GND</text>
</g>
<g font-size="1.5" fill="#c60">
<text x="160.1" y="45.3">A0</text>
<text x="160.1" y="47.1">A1</text>
<text x="160.1" y="48.9">A2</text>
<text x="160.1" y="50.6">A3</text>
<text x="160.1" y="52.4">A4</text>
<text x="160.1" y="54.2">A5</text>
<text x="160" y="64.7">D2</text>
<text x="160" y="61.2">D0</text>
<text x="160" y="63">D1</text>
<text x="157" y="71.8">D6#/A7 PD7(ADC10)</text>
<text x="157.8" y="68.3">D4/A6</text>
<text x="159.2" y="70">D5#</text>
<text x="159.2" y="66.5">D3#</text>
<text x="157" y="77.1">D9#/A8 PB5(ADC12)</text>
<text x="160" y="75.3">D8 PB4(ADC11)</text>
<text x="160" y="73.6">D7</text>
<text x="156.1" y="82.4">D12/A10</text>
<text x="158.4" y="78.8">D10# PB6(ADC13)</text>
<text x="158.5" y="80.6">D11#</text>
<text x="153.4" y="85.9">D17/RX LED</text>
<text x="158.4" y="84.1">D13#</text>
<text x="159.2" y="87.7">D15</text>
<text x="159.2" y="89.4">D16</text>
<text x="156.7" y="94.7">TX LED</text>
<text x="159.2" y="91.2">D14</text>
</g>
<g font-size="1.2" fill="#505050">
<text x="194.9" y="45.2">GND</text>
<text x="137.7" y="48.8">3.3VDC</text>
<text x="177.2" y="52.3">FB_LEFT</text>
<text x="177.2" y="48.8">FB_RIGHT</text>
<text x="210.8" y="52.3">GND</text>
<text x="177.2" y="61.1">DAC_RIGHT_SELECT</text>
<text x="179" y="62.9">RADIO_INT</text>
<text x="198.4" y="64.6">SDA</text>
<text x="177.2" y="69.9">RADIO_RESET</text>
<text x="194.9" y="66.4">SCL</text>
<text x="213.5" y="69.9">3.3VDC</text>
<text x="247.8" y="69.9">RADIO_INT</text>
<text x="223.5" y="75.2">MISO</text>
<text x="223.5" y="77">MOSI</text>
<text x="208.5" y="80.5">RADIO_SELECT</text>
<text x="224.1" y="78.8">SCK</text>
<text x="249.6" y="82.3">GND</text>
<text x="40.7" y="87.6">BAT_IN</text>
<text x="67.9" y="84.1">BATT</text>
<text x="81" y="84.1">GND</text>
<text x="137.7" y="84.1">3.3VDC</text>
<text x="177.2" y="89.3">MOSI</text>
<text x="177.2" y="87.6">SCK</text>
<text x="249.6" y="85.8">GND</text>
<text x="56.6" y="94.6">BAT_IN</text>
<text x="87.3" y="92.9">SDA</text>
<text x="87.3" y="94.6">SCL</text>
<text x="96.1" y="91.1">3.3VDC</text>
<text x="177.2" y="91.1">MISO</text>
<text x="41.4" y="101.7">GND</text>
<text x="58.1" y="101.7">GND</text>
<text x="94.3" y="98.2">FUEL_GPIO</text>
<text x="139.2" y="96.4">GND</text>
<text x="228.4" y="103.5">BATT</text>
<text x="197" y="112.3">MOSI</text>
<text x="253.1" y="112.3">RIGHT_CATHODE</text>
<text x="185.9" y="115.8">DAC_RIGHT_SELECT</text>
<text x="197.7" y="114">SCK</text>
<text x="13.7" y="126.4">BATT</text>
<text x="46.7" y="126.4">3.3VDC</text>
<text x="57.8" y="128.2">BATT</text>
<text x="101.4" y="131.7">8.68VDC</text>
<text x="132.4" y="128.2">LEFT_CATHODE</text>
<text x="136.7" y="129.9">FB_LEFT</text>
<text x="137" y="131.7">8.68VDC</text>
<text x="208" y="129.9">GND</text>
<text x="15.8" y="133.4">GND</text>
<text x="41" y="134.8" transform="rotate(-90 41 134.8)">GND</text>
<text x="131.6" y="135.2">RIGHT_CATHODE</text>
<text x="135.9" y="133.4">FB_RIGHT</text>
<text x="78.1" y="143.1">BOOST</text>
<text x="149" y="142.3">GND</text>
<text x="228.4" y="138.7">BATT</text>
<text x="197" y="147.6">MOSI</text>
<text x="197.7" y="149.3">SCK</text>
<text x="253.1" y="147.5">LEFT_CATHODE</text>
<text x="186.7" y="151.1">DAC_LEFT_SELECT</text>
<text x="208" y="165.2">GND</text>
</g>
<g font-size="1" fill="#505050">
<text x="196.6" y="57.5">3.3VDC</text>
<text x="177.2" y="73.4">RADIO_SELECT</text>
<text x="251.3" y="80.4">3.3VDC</text>
<text x="87.2" y="89.3">1.8VDC</text>
<text x="177.2" y="85.7">DAC_LEFT_SELECT</text>
</g>
</svg>
